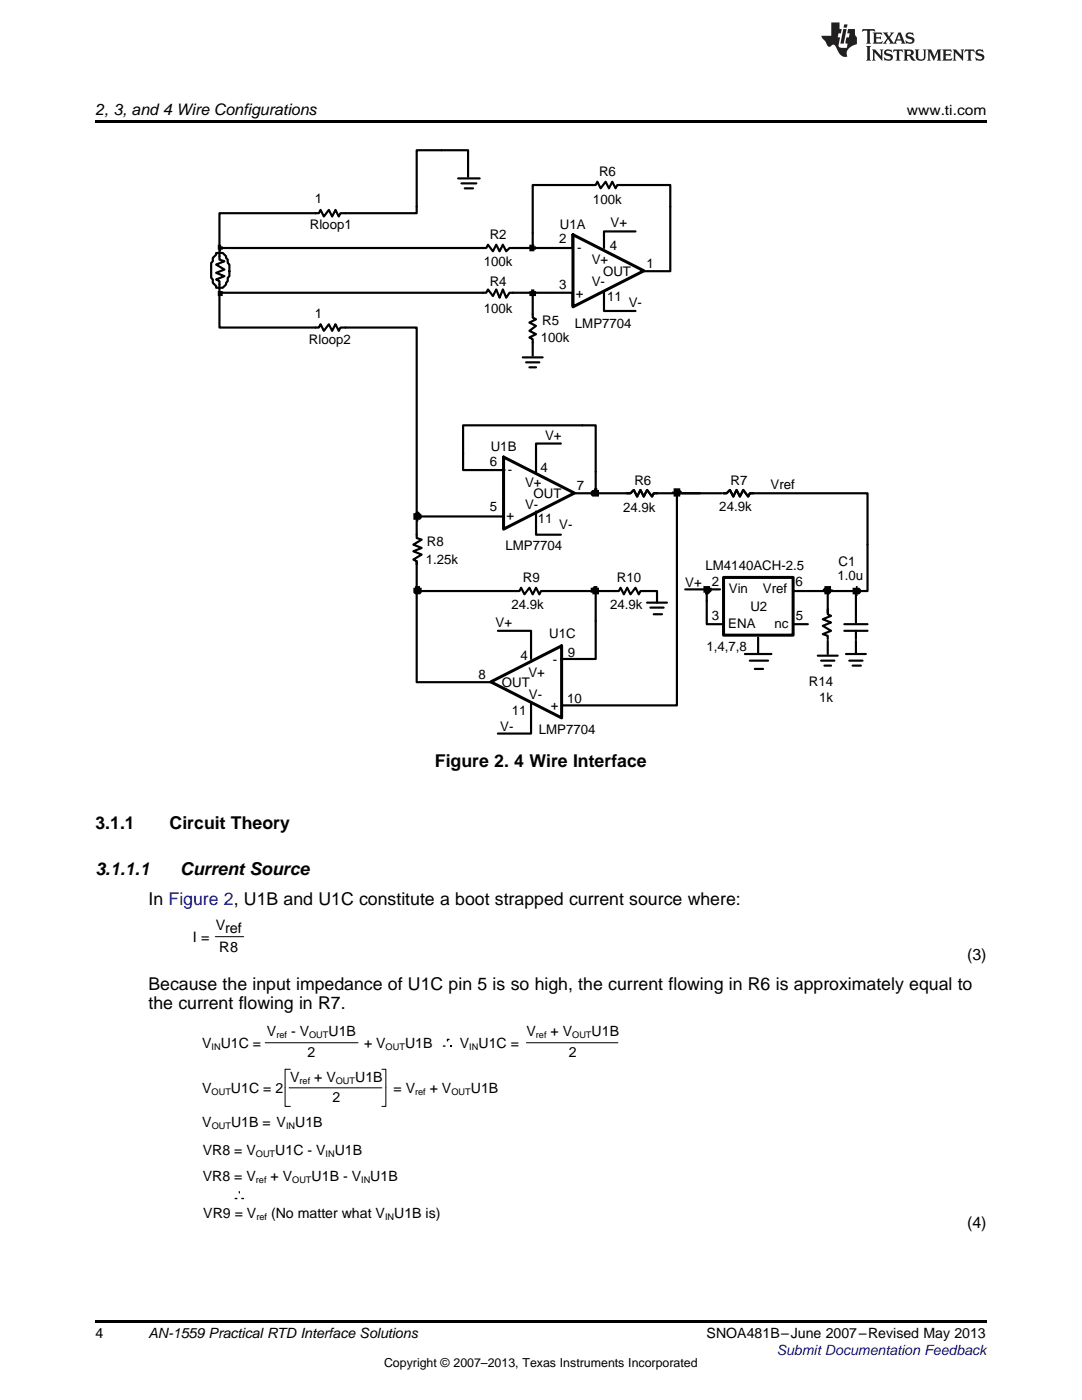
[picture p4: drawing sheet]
<svg xmlns="http://www.w3.org/2000/svg" width="216mm" height="279mm" viewBox="0 0 216 279" stroke-linecap="round" stroke-linejoin="round" font-family="sans-serif">
<path d="M19 24h177.8v.6h-177.8zM19 263.5h177.8v.6h-177.8z" fill="#000"/>
<g fill="#000">
<path d="M43.5 48.8h.6v.4h.4v.6h-.4v.4h-.3v-.4h-.3z" fill-rule="evenodd"/>
<path d="M43.5 58.1h1v1h-1z" fill-rule="evenodd"/>
<path d="M105.6 48.8h1v.4h.4v.6h-.4v.4h-1v-.7h-.3l.3-.3z" fill-rule="evenodd"/>
<path d="M105.6 58.1h.4v-.3h.6v.3h.4v1h-1.4z" fill-rule="evenodd"/>
<path d="M117.9 98.1l.3-.3h.3v-.3h.7v.3h.3v1.3h-1.3l-.3-.3z" fill-rule="evenodd"/>
<path d="M134.4 97.5h1.3v.3l.4 .3v.3h-.4v.7h-1.3v-.7h-.3v-.3h.3z" fill-rule="evenodd"/>
<path d="M82.5 102.4h.3l.3-.3a1.17 1.17 0 0 1 1 1.3l-.3 .3h-.3v.4h-.4v-.4h-.6z" fill-rule="evenodd"/>
<path d="M82.5 117.3h.3v-.3h1v.3h.3v1l-.3 .3h-1l-.3-.3z" fill-rule="evenodd"/>
<path d="M117.9 117.3h.3l.3-.3h.7v.3h.3v1.3h-1.3v-.3h-.3z" fill-rule="evenodd"/>
<path d="M140.4 117h1.3v.3h.3a1.17 1.17 0 0 1-1.3 1.3v-.3h-.3z" fill-rule="evenodd"/>
<path d="M164.5 117h1.3v.6h.4v.4h-.4v.3l-.3 .3h-1v-.3l-.3-.3v-.4l.3-.3z" fill-rule="evenodd"/>
<path d="M170.1 117.3h.7v-.3h.3v.3h.4l.3 .3v.7l-.3 .3h-.4v.3h-.3v-.3h-.7z" fill-rule="evenodd"/>
<path d="M88.4 208.6h.5v.3h-.5z" fill-rule="evenodd"/>
<path d="M89.2 207.3h.5v.3h-.3v.2h-.2z" fill-rule="evenodd"/>
<path d="M90 208.6h.2v.3h-.2z" fill-rule="evenodd"/>
<path d="M46.8 239.1h.6v.2h-.6z" fill-rule="evenodd"/>
<path d="M47.6 237.7h.3v.6l-.3-.3z" fill-rule="evenodd"/>
<path d="M48.2 239.1h.5v.2h-.5z" fill-rule="evenodd"/>
</g>
<path d="M43 186.9h5.6M52.9 208.1h18.5M57.7 217.1h18.5M57.9 213.4h-1v7.4h1M76.2 213.4h.8v7.4h-.8M105 208.1h18.3" fill="none" stroke="#000" stroke-width=".2"/>
<g fill="none" stroke="#000" stroke-width=".43">
<path d="M91.4 35.6h4.3M92.1 36.6h3M92.7 37.6h1.7M93.4 35.3v-5.3h-10.3v12.5h-15.2l-.3 .7-.7-1.3-.6 1.3-.7-1.3-1 1.3-.6-1.3-.4 .6h-19.8v7M43.1 50.5h1a1.17 1.17 0 0 1 1 1l.3 .3v.7l.4 .3v2.3l-.4 .3v.7l-.3 .3a1.16 1.16 0 0 1-1.6 1h-.4v-.3l-.6-.7v-.6l-.4-.4v-2.9l.4-.4v-.6l.6-.7zM43.8 58.4v7h19.8l.4-.7 .6 1.3 1-1.3 .7 1.3 .6-1.3 .7 1.3 .3-.6h15.2v37.7M106.3 58.4h7.9v2.7M114.2 46.8v2.7h-7.9M120.5 58.4v3.7h6.3M126.8 46.2h-6.3v3.3M128.5 54.1h5.2v-17.2h-10.5l-.4 .7-.6-1.3-.7 1.3-.7-1.3-.9 1.3-.7-1.3-.3 .6h-12.6v12.6h-4.6l-.7 .7-.7-1.4-.6 1.4-.7-1.4-.6 1.4-1-1.4-.4 .7h-53.2v2.3l1 .3-1.7 .7 1.7 1-1.7 .7 1.7 .6-1.7 .7 .7 .3v2.3h53.2l.4-.6 1 1.3 .6-1.3 .7 1.6 .6-1.6 .7 1.6 .7-1h4.6v5l.7 .3-1.4 .7 1.4 .6-1.4 1 1.4 .7-1.4 .7 .7 .3v3.3M104.3 71.3h4"/>
<path d="M105 72.3h2.6M105.6 73.3h1.4M100.7 93.8h-8.3v-8.9h26.5v13.5h-4.3M111.9 88.5h-4.9v6M118.9 98.4h6.9l.7-.6 .6 1.3 .7-1.3 .7 1.3 .6-1.3 1 1.3 .3-.7h9.3M144 98.4h-8.9v42.4h-22.9M144.3 98.4h.7l.7-.6 .6 1.3 .7-1.3 .6 1.3 .7-1.3 1 1.3 .3-.7h23.5v19.6h-14.5M83.1 112v6h20.6l.3-.7 .6 1.3 1-1.3 .7 1.3 .7-1.3 .6 1.3 .4-.6h10.9v13.5h-7M83.1 118v18.1h14.9M100.3 103.1h-17.2v4.3l1 .3-1.6 1 1.6 .7-1.6 .6 1.6 .7-1.6 1 .6 .3v.7M107 102.1v4.6h4.9M118.9 118h4.6l.3-.7 .7 1.3 .6-1.3 .7 1.3 1-1.3 .7 1.3 .3-.6h3.3v2.3"/>
<path d="M136.7 117.6h4.3M143.7 117.6h-2.7v7h3M165.2 118v4.3M170.8 118v6.2M99.4 125.9h6.6v5.6M129.1 120.3h4M129.8 121.3h2.6M130.4 122.6h1.7M148.6 130.5h5.3M149.6 131.8h3.7M150.6 133.5h1.7M151.3 127.2v3.3"/>
<path d="M158.6 124.6h2.6M163.2 130.9h4M163.8 131.8h2.7M164.5 132.8h1.3M165.2 121.6v1l.6 .3-1.6 .7 1.6 .6-1.6 .7 1.6 1-1.6 .7 1 .3v.6M165.2 127.9v2.6M168.5 124.6h4.6M168.5 125.9h4.6M168.8 130.5h4M169.5 131.8h2.6M170.1 132.8h1.7M170.8 125.9v1.6"/>
<path d="M170.8 127.9v2.6M106 140.4v6h-6.6"/>
</g>
<path d="M114.3 46.8l14.2 7.2-14.2 7.2zM100.5 91.2l14.1 7.2-14.1 7.2zM144.4 115.2h13.9v11.6h-13.9zM97.9 136.1l14.2-7.2v14.4z" fill="none" stroke="#000" stroke-width=".6"/>
<g fill="#231f20">
<path d="M172.1 5.8l-.1 .6 .5-.3h.5v.2v2.1l-.2 .3h1l-.2-.3v-2.1v-.2h.6l.4 .3-.1-.6zM174.1 6.5l.3 .4v1.5l-.3 .3h1.9l.1-.5a1.04 1.04 0 0 1-1.3 .1v-.6h.6l.4 .2v-.7l-.4 .2h-.6l.1-.6h.7l.4 .2-.1-.5zM176.1 6.5l.9 1.1-.9 1.1h.8l-.1-.2 .4-.7 .4 .7-.2 .2h1.6l-.2-.2 .1-.4h.9l.2 .4-.2 .2h.9l-.2-.3-.8-1.9h-.5l-.9 2.1-.7-1.1 .8-1h-.8l.1 .3-.3 .5-.4-.6 .2-.2zM179.4 6.9l.3 .9h-.7zM180.9 6.6a.63 .63 0 0 0-.2 .7 .63 .63 0 0 0 .6 .4l.6 .2 .1 .2a.75 .75 0 0 1-.7 .4 .75 .75 0 0 1-.6-.5l.1 .7 .2-.1a1.11 1.11 0 0 0 1.5-.5 1.13 1.13 0 0 0-1.3-.9l-.1-.3a1.04 1.04 0 0 1 1.2 .2l-.1-.6-.2 .1-.5-.1zM172.8 9.2l.3 .3v2.2l-.3 .4h1l-.2-.4v-2.2l.2-.3zM174 9.9l.2 .3v1.5l-.2 .4h.7l-.2-.4v-1.3l1.6 1.7v-1.9l.2-.3h-.7l.2 .3v.9l-1.2-1.2zM176.6 10a.62 .62 0 0 0-.2 .7 .62 .62 0 0 0 .6 .4l.6 .2 .1 .2a.76 .76 0 0 1-.7 .4 .76 .76 0 0 1-.6-.5l.1 .7 .1-.1a1.11 1.11 0 0 0 1.6-.6 1.13 1.13 0 0 0-1.3-.8l-.1-.3a1.04 1.04 0 0 1 1.2 .1l-.1-.5-.2 .1-.5-.2zM178.3 9.9l-.1 .6a.61 .61 0 0 1 .7-.3v1.5l-.2 .4h1l-.3-.4v-1.5a.63 .63 0 0 1 .8 .3l-.1-.6zM180.3 9.9l.2 .3v1.5l-.2 .4h.9l-.2-.2v-.7l.6 .2a.76 .76 0 0 0 1.1 .6l-1-.9a.58 .58 0 0 0 .6-.6 .58 .58 0 0 0-.5-.6zM181 10.2l.1-.1a.45 .45 0 0 1 .6 .1 .45 .45 0 0 1 .1 .5l-.8 .2zM182.5 9.9l.2 .2a2.17 2.17 0 0 0 .4 1.9 .99 .99 0 0 0 1.6-.7v-1.1l.2-.3h-.8l.2 .2a1.92 1.92 0 0 1-.2 1.7 .6 .6 0 0 1-.9-.5v-1.1l.2-.3zM185 9.9l.2 .3v1.5l-.2 .4h.7l-.2-.4v-1.4l.8 1.8 .8-1.8v1.4l-.2 .4h1l-.3-.4v-1.5l.3-.3h-.8l-.7 1.4-.6-1.4zM188 9.9l.2 .3v1.5l-.2 .4h1.8l.2-.6a1.04 1.04 0 0 1-1.3 .2v-.6h.6l.4 .1v-.6l-.4 .2h-.6l.1-.6h.7l.4 .2-.1-.5zM190.1 9.9l.2 .3v1.5l-.2 .4h.7l-.2-.4v-1.3l1.6 1.7v-1.9l.2-.3h-.7l.2 .3v.9l-1.1-1.2zM192.6 9.9l-.1 .6a.61 .61 0 0 1 .7-.3v1.5l-.2 .4h.9l-.2-.4v-1.5a.63 .63 0 0 1 .8 .3l-.2-.6zM194.9 10a.62 .62 0 0 0-.2 .7 .62 .62 0 0 0 .6 .4l.5 .2 .2 .2a.76 .76 0 0 1-.7 .4 .76 .76 0 0 1-.7-.5l.2 .7 .1-.1a1.11 1.11 0 0 0 1.5-.6 1.13 1.13 0 0 0-1.2-.8l-.1-.3a1.04 1.04 0 0 1 1.2 .1l-.2-.5-.2 .1-.5-.2z"/>
<path d="M165.9 4.5v2.6h-2l.1 .4 .8 .9a.91 .91 0 0 0 .9 .9 .56 .56 0 0 1 .5-.4 .56 .56 0 0 1 .5 .3l.4 .8a1.53 1.53 0 0 0 2 1.3 1.54 1.54 0 0 1 1-2.1l.9-.4-.1-1.4a1.52 1.52 0 0 1-.3-1.6h-1.4l-.2 .9h.5l-.1 .8h-.5l-.2 .9v.2l.4 .1-.1 .9a1.93 1.93 0 0 1-1.7-.3l.3-1.8h-.4l.1-.8h.5l.2-.9h-.5v-1.3zM168.3 5.8l-.6 2.9h.7l.5-2.9zM168.4 4.9l-.1 .6h.7l.1-.6z"/>
</g>
<g font-size="3.5">
<text x="86.8" y="153">Figure 2. 4 Wire Interface</text>
<text x="19" y="165.4">3.1.1</text>
<text x="33.8" y="165.4">Circuit Theory</text>
<text x="19" y="174.6">3.1.1.1</text>
<text x="36" y="174.6">Current Source</text>
<text x="29.6" y="180.6">In Figure 2, U1B and U1C constitute a boot strapped current source where:</text>
<text x="29.6" y="197.5">Because the input impedance of U1C pin 5 is so high, the current flowing in R6 is approximately equal to</text>
<text x="29.6" y="201.4">the current flowing in R7.</text>
</g>
<g font-size="3.2">
<text x="19" y="23">2, 3, and 4 Wire Configurations</text>
<text x="193" y="191.5">(3)</text>
<text x="193" y="245.1">(4)</text>
</g>
<g font-size="2.9">
<text x="43.1" y="185.5">Vref</text>
<text x="38.5" y="187.9">I =</text>
<text x="43.7" y="190">R8</text>
</g>
<g font-size="2.8">
<text x="181" y="23">www.ti.com</text>
<text x="40.3" y="209.2">V U1C =</text>
<text x="53.3" y="206.7">V</text>
<text x="58.1" y="206.7">- V</text>
<text x="65.6" y="206.7">U1B</text>
<text x="72.6" y="209.2">+ V</text>
<text x="80.8" y="209.2">U1B</text>
<text x="91.8" y="209.2">V U1C =</text>
<text x="105.1" y="206.7">V</text>
<text x="109.9" y="206.7">+ V</text>
<text x="118.1" y="206.7">U1B</text>
<text x="57.9" y="216">V</text>
<text x="61.4" y="211">2</text>
<text x="62.7" y="216">+ V</text>
<text x="70.9" y="216">U1B</text>
<text x="113.5" y="211">2</text>
<text x="40.3" y="218.2">V</text>
<text x="46.1" y="218.2">U1C = 2</text>
<text x="66.3" y="220">2</text>
<text x="78.5" y="218.2">= V</text>
<text x="85.8" y="218.2">+ V</text>
<text x="93.9" y="218.2">U1B</text>
<text x="40.4" y="224.9">V</text>
<text x="46.1" y="224.9">U1B = V U1B</text>
<text x="40.5" y="230.5">VR8 = V</text>
<text x="54.9" y="230.5">U1C - V U1B</text>
<text x="40.5" y="235.8">VR8 = V</text>
<text x="54" y="235.8">+ V</text>
<text x="62.2" y="235.8">U1B - V U1B</text>
<text x="40.6" y="243">VR9 = V</text>
<text x="54.1" y="243">(No matter what V U1B is)</text>
<text x="19" y="267">4</text>
<text x="29.6" y="267.1">AN-1559 Practical RTD Interface Solutions</text>
<text x="141" y="267.1">SNOA481B–June 2007–Revised May 2013</text>
</g>
<text font-size="2.8" fill="#00f" x="155" y="270.4">Submit Documentation Feedback</text>
<g font-size="2.6">
<text x="119.5" y="35.1">R6</text>
<text x="62.8" y="40.5">1</text>
<text x="118.3" y="40.6">100k</text>
<text x="61.8" y="45.7">Rloop1</text>
<text x="97.7" y="47.8">R2</text>
<text x="111.7" y="45.6">U1A</text>
<text x="121.8" y="45.4">V+</text>
<text x="96.5" y="53.1">100k</text>
<text x="111.6" y="48.6">2</text>
<text x="115.2" y="50.3">-</text>
<text x="118.1" y="52.8">V+</text>
<text x="121.7" y="49.9">4</text>
<text x="129" y="53.4">1</text>
<text x="97.7" y="57.1">R4</text>
<text x="111.6" y="57.6">3</text>
<text x="114.9" y="59.4">+</text>
<text x="118.1" y="57.1">V-</text>
<text x="120.3" y="55.1">OUT</text>
<text x="62.8" y="63.5">1</text>
<text x="96.5" y="62.4">100k</text>
<text x="108.2" y="64.9">R5</text>
<text x="114.7" y="65.5">LMP7704</text>
<text x="121.1" y="60">11</text>
<text x="125.5" y="61.2">V-</text>
<text x="61.6" y="68.7">Rloop2</text>
<text x="107.9" y="68.3">100k</text>
<text x="97.9" y="90">U1B</text>
<text x="108.8" y="87.7">V+</text>
<text x="97.7" y="93">6</text>
<text x="101.3" y="94.7">-</text>
<text x="107.8" y="94.3">4</text>
<text x="97.7" y="102">5</text>
<text x="104.8" y="101.5">V-</text>
<text x="104.8" y="97.1">V+</text>
<text x="106.5" y="99.5">OUT</text>
<text x="115.1" y="97.8">7</text>
<text x="126.6" y="96.8">R6</text>
<text x="145.8" y="96.7">R7</text>
<text x="153.8" y="97.5">Vref</text>
<text x="101.1" y="103.8">+</text>
<text x="107.3" y="104.4">11</text>
<text x="111.6" y="105.6">V-</text>
<text x="124.3" y="102.1">24.9k</text>
<text x="143.5" y="102.1">24.9k</text>
<text x="84.9" y="112.5">1.25k</text>
<text x="85.2" y="109">R8</text>
<text x="100.9" y="109.8">LMP7704</text>
<text x="140.8" y="113.8">LM4140ACH-2.5</text>
<text x="167.3" y="112.9">C1</text>
<text x="104.3" y="116.2">R9</text>
<text x="123.1" y="116.2">R10</text>
<text x="136.7" y="117.1">V+</text>
<text x="142" y="116.9">2</text>
<text x="145.4" y="118.4">Vin</text>
<text x="152.2" y="118.4">Vref</text>
<text x="158.8" y="117">6</text>
<text x="167.1" y="115.8">1.0u</text>
<text x="98.9" y="125.1">V+</text>
<text x="102.1" y="121.5">24.9k</text>
<text x="121.7" y="121.5">24.9k</text>
<text x="142.1" y="123.8">3</text>
<text x="145.3" y="125.3">ENA</text>
<text x="149.7" y="122">U2</text>
<text x="154.6" y="125.3">nc</text>
<text x="158.8" y="123.8">5</text>
<text x="103.8" y="131.7">4</text>
<text x="109.6" y="127.3">U1C</text>
<text x="113.3" y="131.1">9</text>
<text x="140.9" y="130">1,4,7,8</text>
<text x="95.5" y="135.5">8</text>
<text x="100.2" y="137.1">OUT</text>
<text x="105.4" y="135.1">V+</text>
<text x="110.3" y="132.5">-</text>
<text x="161.4" y="136.9">R14</text>
<text x="102.1" y="142.6">11</text>
<text x="105.5" y="139.6">V-</text>
<text x="109.9" y="141.8">+</text>
<text x="113.1" y="140.2">10</text>
<text x="163.4" y="140.2">1k</text>
<text x="99.8" y="145.9">V-</text>
<text x="107.5" y="146.5">LMP7704</text>
</g>
<text font-size="2.5" x="76.6" y="272.7">Copyright © 2007–2013, Texas Instruments Incorporated</text>
<g font-size="1.8">
<text x="42.2" y="209.6">IN</text>
<text x="55.2" y="207.1">ref</text>
<text x="61.7" y="207.1">OUT</text>
<text x="77" y="209.6">OUT</text>
<text x="93.6" y="209.6">IN</text>
<text x="106.9" y="207.1">ref</text>
<text x="114.2" y="207.1">OUT</text>
<text x="42.2" y="218.5">OUT</text>
<text x="59.8" y="216.4">ref</text>
<text x="67" y="216.4">OUT</text>
<text x="82.8" y="218.5">ref</text>
<text x="90.1" y="218.5">OUT</text>
<text x="42.2" y="225.3">OUT</text>
<text x="57.1" y="225.3">IN</text>
<text x="51.1" y="230.8">OUT</text>
<text x="65" y="230.8">IN</text>
<text x="51.1" y="236.2">ref</text>
<text x="58.3" y="236.2">OUT</text>
<text x="72.1" y="236.2">IN</text>
<text x="51.2" y="243.4">ref</text>
<text x="76.8" y="243.4">IN</text>
</g>
</svg>
